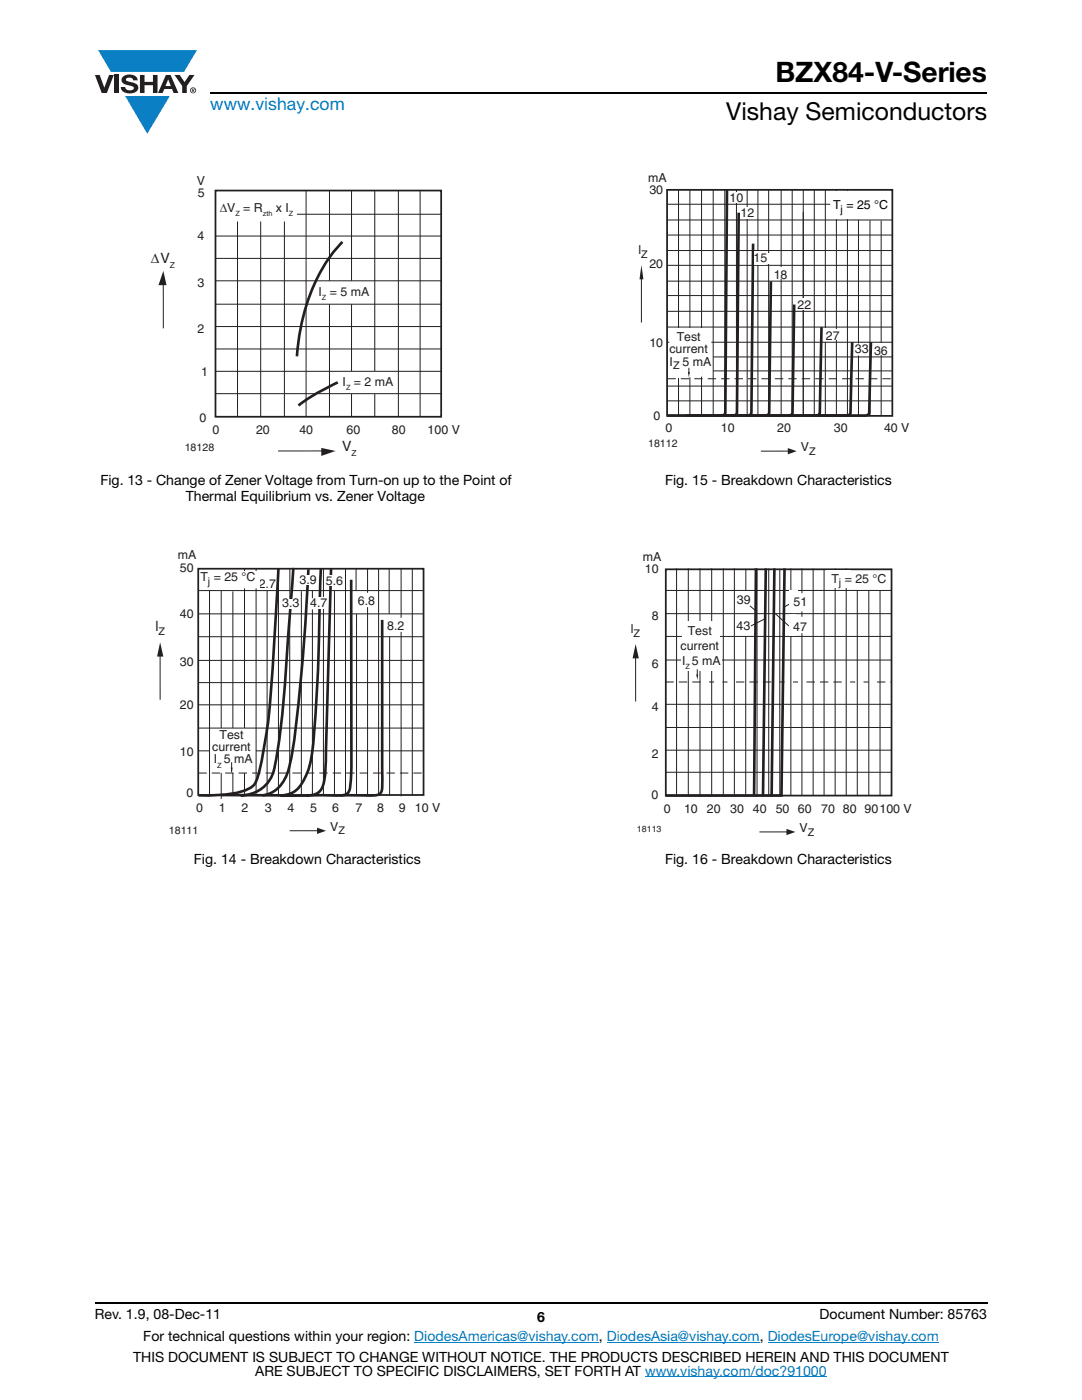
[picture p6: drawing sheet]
<svg xmlns="http://www.w3.org/2000/svg" width="216mm" height="279mm" viewBox="0 0 216 279" stroke-linecap="round" stroke-linejoin="round" font-family="sans-serif">
<g fill="#0a7fc3">
<path d="M19.6 10h19.7l-2.6 4.3h-1.1h-13.5z"/>
<path d="M25 19.2h8.9l-4.5 7.5z"/>
</g>
<g fill="#231f20">
<path d="M18.9 15h1l.9 2.5 1-2.5h.9l-1.4 3.6h-1z"/>
<path d="M22.9 15h.9v3.6h-.9z"/>
<path d="M24.6 15.3a2.1 2.1 0 0 1 2.8 .3l.1 .4h-.9a.79 .79 0 0 0-.7-.5 .79 .79 0 0 0-.8 .4l.3 .3 1 .2a1.08 1.08 0 0 1 1.2 1 1.08 1.08 0 0 1-1.1 1.2 1.73 1.73 0 0 1-2.4-1.2h.9a.96 .96 0 0 0 .8 .6 .96 .96 0 0 0 .9-.4 1.31 1.31 0 0 0-1.2-.6 1.03 1.03 0 0 1-1.1-.6 1.03 1.03 0 0 1 .2-1.1z"/>
<path d="M27.9 15h.9v1.3h1.7v-1.3h.9v3.6h-.9v-1.6h-1.7v1.6h-.9z"/>
<path d="M34.8 15h1.1l.9 1.4 1-1.4h1l-1.5 2.2v1.4h-.9v-1.4z"/>
<path d="M33.6 15.9l.5 1.3h-1.1zM33.1 15l-1.6 3.6h1l.3-.8h1.5l.3 .8h1l-1.6-3.6z"/>
<path d="M38.1 18a.46 .46 0 0 1 .9 0 .46 .46 0 0 1-.9 0zM37.9 18a.6 .6 0 0 0 1.2 0 .6 .6 0 0 0-1.2 0z"/>
<path d="M38.4 17.8h.2v.2h-.2zM38.3 17.7v.7h.1v-.3l.4 .3-.2-.3 .2-.2-.1-.2z"/>
</g>
<path d="M42 18.6h155M18.9 260h178.1" fill="none" stroke="#000" stroke-width=".36"/>
<path d="M82.7 267.9h36.8M121.1 267.9h30.5M128.7 274.8h36.3M153.2 267.9h34.1" fill="none" stroke="#007ec4" stroke-width=".2"/>
<path d="M30.1 34.7h61.7v56.9h-61.7z" fill="#fff"/>
<path d="M43 38h45v45.2h-45z" fill="none" stroke="#231f20" stroke-width=".35"/>
<g fill="none" stroke="#231f20" stroke-width=".2">
<path d="M61.1 38v45.2M65.7 38v45.2M70.1 38v45.2M74.8 38v45.2M79.5 38v45.2M83.8 38v45.2M43 51.6h45M43 47.1h45M47.4 44.2v39M52 44.2v39M56.7 44.2v39M59.3 42.8h28.7"/>
<path d="M43 69.6h45M43 65.2h45"/>
</g>
<path d="M67.6 74.1h11.5v4.4h-11.5z" fill="#fff"/>
<path d="M43 78.6h45M43 74.1h45" fill="none" stroke="#231f20" stroke-width=".2"/>
<path d="M67.4 76.3l-.1 .1a43.1 43.1 0 0 0-7.7 4.5" fill="none" stroke="#231f20" stroke-width=".53"/>
<path d="M63.1 56h11.2v4.7h-13.1z" fill="#fff"/>
<path d="M32.6 55.4v10.1M43 56h45M43 60.7h45" fill="none" stroke="#231f20" stroke-width=".2"/>
<path d="M68.3 48.3a29.1 29.1 0 0 0-7.1 12.6 45.1 45.1 0 0 0-2 10.2" fill="none" stroke="#231f20" stroke-width=".53"/>
<path d="M32.6 54.1l.6 2.8h-1.6z" fill="#231f20"/>
<path d="M65.6 90h-10.1" fill="none" stroke="#231f20" stroke-width=".2"/>
<path d="M64.1 89.4l2.9 .6-2.9 1z" fill="#231f20"/>
<path d="M31 109.4h56.9v57.7h-56.9z" fill="#fff"/>
<path d="M61.5 113.6a380.8 380.8 0 0 1-3.3 37.2 14.6 14.6 0 0 1-1.9 5.5 5.5 5.5 0 0 1-3.9 2.4M64 113.5l-.1 2.8a373.5 373.5 0 0 1-1.7 34.2 13.1 13.1 0 0 1-2.8 6.9 4.6 4.6 0 0 1-3 1.3M70.1 115.7v39a8.1 8.1 0 0 1-.5 3.4 2.48 2.48 0 0 1-2.4 .7l-6.2-.1M76.3 123.7v32a4.3 4.3 0 0 1-.4 2.6 2.9 2.9 0 0 1-2.2 .5l-5.9-.1" fill="none" stroke="#231f20" stroke-width=".53"/>
<g fill="none" stroke="#231f20" stroke-width=".2">
<path d="M39.6 117.9h44.9M44.1 117.9v41.5M46.5 118v40.8M48.8 113.4v45.4M53.3 117.9v40.9M55.6 113.5v45.4M57.8 113.4v6.2M60.1 118v40.8M62.3 117.8v41M64.5 113.5v45.3M66.7 117.9v40.9M68.9 113.5v45.3"/>
<path d="M71 113.4v4.5M73.3 113.5v45.3M75.5 113.5v45.3M77.7 113.4v9.1M80 113.5v45.4M82.3 113.5v45.3M39.6 122.5h44.9M39.6 131.8h44.9M39.6 127.1h44.9M39.7 136.2h44.8M57.8 122.5v36.3M71.1 122.5v36.3"/>
<path d="M77.7 127.1v31.7M39.6 140.7h44.9M39.7 149.8h44.8"/>
</g>
<g fill="#fff">
<path d="M62.8 119.2h2v2.3h-2z"/>
<path d="M41.8 145.3h9.3v9h-9.3z"/>
</g>
<path d="M46.2 152.1v2" fill="none" stroke="#231f20" stroke-width=".2"/>
<path d="M46 153.2h.4l-.2 1.1z" fill="#231f20"/>
<path d="M41.8 117.9v41M51.1 113.4v45.4M39.7 145.3h44.8" fill="none" stroke="#231f20" stroke-width=".2"/>
<path d="M39.6 154.3h45" fill="none" stroke="#231f20" stroke-width=".2" stroke-dasharray="1.7 1 1.7 1 1.7 1" stroke-linecap="butt"/>
<path d="M58.8 114.9h3.3v1.9h-3.3z" fill="#fff"/>
<path d="M55.6 113.5a764.8 764.8 0 0 1-2.1 30.7l-.3 1.8a50 50 0 0 1-2.2 10.2 4.6 4.6 0 0 1-3.4 1.9 31.6 31.6 0 0 1-8 .6M58.5 113.3l-.6 8a432.6 432.6 0 0 1-2.4 27.8l-.2 1.1a17 17 0 0 1-1.3 5.2 7 7 0 0 1-6 3.4M66.1 113.6l-1.1 36.3a23.6 23.6 0 0 1-.7 7.2 2.88 2.88 0 0 1-3.1 1.7h-5.3M44.2 158.7h12.2" fill="none" stroke="#231f20" stroke-width=".53"/>
<g fill="#fff">
<path d="M64.9 114.7h2.3v2.2h-2.3z"/>
<path d="M56.3 119.6h3.4v1.9h-3.4z"/>
</g>
<path d="M39.6 113.5h44.9v45.2h-44.9z" fill="none" stroke="#231f20" stroke-width=".35"/>
<path d="M64.2 165.8h-6.4" fill="none" stroke="#231f20" stroke-width=".2"/>
<path d="M63.3 165.2l1.8 .6-1.8 .6z" fill="#231f20"/>
<path d="M31.9 129.5l.1 10.2" fill="none" stroke="#231f20" stroke-width=".2"/>
<path d="M32 128.2l.6 2.8h-1.3z" fill="#231f20"/>
<path d="M47.7 114.1h4v3.2h-4z" fill="#fff"/>
<path d="M47.7 114.1h4v3.2h-4z" fill="none" stroke="#fff" stroke-width=".2"/>
<path d="M72.4 118.6h1.6v2.3h-1.6z" fill="#fff"/>
<path d="M72.4 118.6h1.6v2.3h-1.6z" fill="none" stroke="#fff" stroke-width=".53"/>
<path d="M79.7 123.6h.6v2.2h-.6z" fill="#fff"/>
<path d="M79.7 123.6h.6v2.2h-.6z" fill="none" stroke="#fff" stroke-width=".53"/>
<path d="M62 119.6h.8v1.8h-.8z" fill="#fff"/>
<path d="M62 119.6h.8v1.8h-.8z" fill="none" stroke="#fff" stroke-width=".35"/>
<path d="M127.4 34.1h54.1v57.2h-54.1z" fill="#fff"/>
<g fill="none" stroke="#231f20" stroke-width=".2">
<path d="M140 37.9v44.8M142.3 37.9v45M144.6 37.9v45M147 37.9v45M149.1 37.9v45.1M151.2 37.9v45.1M153.4 37.9v45.1M155.9 37.9v45M158.1 37.9v45M162.5 37.9v45M164.7 37.9v45M166.9 37.9v45"/>
<path d="M133.1 59h45M133.1 43.9h44.9M133.1 56.1h44.9M133.1 46.9h44.9M133.1 53h44.9M133.1 50h44.9M133.2 40.8h35.8M160.3 42.3v40.6M171.3 43.9v39M173.6 44v39M175.8 44v38.9M133.1 65.3h44.9"/>
<path d="M133.1 62.1h45M133.1 77.1h45M142.3 71.2h35.8M142.3 74h35.8M133.1 80h45"/>
</g>
<path d="M133.1 37.9h45v45.1h-45z" fill="none" stroke="#231f20" stroke-width=".35"/>
<path d="M145.1 37.8l-.4 44.1a.74 .74 0 0 1-.8 1M147.4 42.4l-.3 39.5a.75 .75 0 0 1-.8 1M150.3 48.6l-.4 33.3a.75 .75 0 0 1-.8 1M153.8 56.2l-.3 25.7a.75 .75 0 0 1-.8 1M158.5 60.8l-.4 21.5a.7 .7 0 0 1-.8 .6M163.9 65.3l-.3 16.6a.76 .76 0 0 1-.8 1M170 68.3l-.3 13.6a.75 .75 0 0 1-.8 1h-35.8" fill="none" stroke="#231f20" stroke-width=".53"/>
<g fill="#fff">
<path d="M164.2 65.4h2.3v2.7h-2.3z"/>
<path d="M150.4 50.2h2.3v2.7h-2.3z"/>
<path d="M170.5 68.5h1.9v2.5h-2.3h.4z"/>
</g>
<path d="M135.4 37.9v44.9M137.7 37.9v44.9M160.3 37.9v45M169.1 37.9v45M133.1 68.3h45" fill="none" stroke="#231f20" stroke-width=".2"/>
<path d="M133.2 75.6h44.8" fill="none" stroke="#231f20" stroke-width=".2" stroke-dasharray="1.7 1 1.7 1 1.7 1" stroke-linecap="butt"/>
<path d="M173.8 68.3l-.4 13.6a.75 .75 0 0 1-.8 1h-35.8" fill="none" stroke="#231f20" stroke-width=".53"/>
<path d="M135.1 68.6h5.1v6.6l-5.1 .3z" fill="#fff"/>
<path d="M137.5 73.4v1.2" fill="none" stroke="#231f20" stroke-width=".2"/>
<path d="M137.3 74.2h.3l-.1 1.2z" fill="#231f20"/>
<path d="M158.1 90h-6.3" fill="none" stroke="#231f20" stroke-width=".2"/>
<path d="M157.2 89.4l1.8 .6-1.8 .7z" fill="#231f20"/>
<path d="M128 54.2v10.2" fill="none" stroke="#231f20" stroke-width=".2"/>
<path d="M128 52.9l.4 2.8h-.8z" fill="#231f20"/>
<path d="M133.7 65.6h8.1v3.2h-8.1z" fill="#fff"/>
<path d="M133.7 65.6h8.1v3.2h-8.1z" fill="none" stroke="#fff" stroke-width=".2"/>
<path d="M165.8 38.2h3.7v5.4h-3.7z" fill="#fff"/>
<path d="M165.8 38.2h3.7v5.4h-3.7z" fill="none" stroke="#fff" stroke-width=".2"/>
<g fill="#fff">
<path d="M166.5 65.7h.7v2.1h-.7z"/>
<path d="M159.2 59.5h2.7v2.2h-2.7z"/>
<path d="M154.5 53.4h2.8v2.3h-2.8z"/>
<path d="M152.2 50.5h2.5v2.1h-2.5z"/>
<path d="M148.2 41.3h2.2v2.3h-2.2z"/>
<path d="M146.3 38.4h2.1v2h-2.1z"/>
<path d="M175 68.6h2.1v2.2h-2.1z"/>
<path d="M125.9 109.8h56.1v57.5h-56.1z"/>
</g>
<g fill="none" stroke="#231f20" stroke-width=".2">
<path d="M132.8 117.8h45M135 113.4v45.4M137.3 113.4v45.4M139.7 113.4v45.2M142 113.4v45.2M144.3 113.4v45.2M146.5 113.4v45.3M148.8 113.5v4.4M151.1 113.4v45.3M153.4 113.4v45.3M155.6 113.5v45.2M157.8 113.4v45.3"/>
<path d="M160 113.4v45.3M162.3 113.5v45.3M164.4 113.5v45.2M166.6 113.4v45.3M168.9 113.4v45.3M171.1 117.8v40.9M173.4 117.8v41M175.6 117.9v40.8M132.8 122.5h45M132.8 131.7h45M132.8 127h45M148.8 127v31.8"/>
<path d="M132.8 140.6h45M132.9 145.2h45M132.9 149.7h45M132.9 154.1h45"/>
</g>
<path d="M132.8 136.1h45.1" fill="none" stroke="#231f20" stroke-width=".2" stroke-dasharray="1.7 1 1.7 1 1.7 1.7 1 1.7 1 1.7" stroke-linecap="butt"/>
<path d="M135.9 127.9h8.2v6h-8.2z" fill="#fff"/>
<path d="M139.1 133.6v1.4" fill="none" stroke="#231f20" stroke-width=".2"/>
<path d="M138.9 134.6h.4l-.2 1.1z" fill="#231f20"/>
<path d="M150.8 113.4l-.3 45.4M152.8 113.4l-.6 45.4M154.5 113.4l-.5 45.4M156.5 113.4l-.6 45.4h-23.1" fill="none" stroke="#231f20" stroke-width=".53"/>
<path d="M149.6 120.9l1.2 1M152.7 123.5l-2.9 1.4M154.4 122.2l3 2.7M157.5 120.6l-1 .6" fill="none" stroke="#231f20" stroke-width=".2"/>
<g fill="#fff">
<path d="M157.5 117.9h1.7v4.4h-1.7z"/>
<path d="M157.4 122.6h1.4v4.3h-1.4z"/>
</g>
<path d="M132.9 113.6h45v45.2h-45z" fill="none" stroke="#231f20" stroke-width=".35"/>
<path d="M126.8 129.9v10.1" fill="none" stroke="#231f20" stroke-width=".2"/>
<path d="M126.8 128.5l.7 2.9h-1.3z" fill="#231f20"/>
<path d="M157.9 166h-6.4" fill="none" stroke="#231f20" stroke-width=".2"/>
<path d="M156.9 165.4l1.8 .6-1.8 .7z" fill="#231f20"/>
<g fill="#fff">
<path d="M136 123.8h7.6v7.8h-7.6z"/>
<path d="M164.9 113.9h4.9v3.5h-4.9z"/>
<path d="M159.3 118.6h1.7v3.3h-1.7z"/>
</g>
<path d="M159.3 118.6h1.7v3.3h-1.7z" fill="none" stroke="#fff" stroke-width=".35"/>
<path d="M159.2 123.3h1.5v2.9h-1.5z" fill="#fff"/>
<path d="M159.2 123.3h1.5v2.9h-1.5z" fill="none" stroke="#fff" stroke-width=".35"/>
<text font-size="5.6" x="154.7" y="16.4">BZX84-V-Series</text>
<text font-size="4.9" x="144.9" y="24">Vishay Semiconductors</text>
<text font-size="3.5" fill="#007ec4" x="42" y="21.9">www.vishay.com</text>
<g font-size="2.8" fill="#231f20">
<text x="30.1" y="52.5">ΔV</text>
<text x="68.3" y="90">V</text>
</g>
<g font-size="2.8">
<text x="20" y="96.8">Fig. 13 - Change of Zener Voltage from Turn-on up to the Point of</text>
<text x="37.1" y="100">Thermal Equilibrium vs. Zener Voltage</text>
<text x="132.7" y="96.8">Fig. 15 - Breakdown Characteristics</text>
<text x="38.7" y="172.3">Fig. 14 - Breakdown Characteristics</text>
<text x="132.7" y="172.3">Fig. 16 - Breakdown Characteristics</text>
<text x="18.9" y="263.3">Rev. 1.9, 08-Dec-11</text>
<text x="107.2" y="263.8">6</text>
<text x="163.6" y="263.3">Document Number: 85763</text>
<text x="28.6" y="267.7">For technical questions within your region: DiodesAmericas@vishay.com, DiodesAsia@vishay.com, DiodesEurope@vishay.com</text>
<text x="26.5" y="271.7">THIS DOCUMENT IS SUBJECT TO CHANGE WITHOUT NOTICE. THE PRODUCTS DESCRIBED HEREIN AND THIS DOCUMENT</text>
<text x="50.9" y="274.6">ARE SUBJECT TO SPECIFIC DISCLAIMERS, SET FORTH AT www.vishay.com/doc?91000</text>
</g>
<text font-size="2.8" fill="#221e1f" x="31" y="126">l</text>
<g font-size="2.5" fill="#231f20">
<text x="39.3" y="36.9">V</text>
<text x="39.5" y="39.4">5</text>
<text x="39.4" y="47.9">4</text>
<text x="43.9" y="42.2">ΔV = R</text>
<text x="55.1" y="42.3">x I</text>
<text x="39.4" y="57.2">3</text>
<text x="63.5" y="59.1">I</text>
<text x="65.8" y="59.1">= 5 mA</text>
<text x="39.4" y="66.5">2</text>
<text x="40.1" y="75">1</text>
<text x="68.4" y="77.1">I</text>
<text x="70.6" y="77.1">= 2 mA</text>
<text x="39.8" y="84.1">0</text>
<text x="42.4" y="86.6">0</text>
<text x="51.1" y="86.6">20</text>
<text x="59.7" y="86.6">40</text>
<text x="69.1" y="86.6">60</text>
<text x="78.2" y="86.6">80</text>
<text x="85.3" y="86.6">100 V</text>
</g>
<g font-size="2.5" fill="#221e1f">
<text x="129.3" y="36.3">mA</text>
<text x="129.6" y="38.8">30</text>
<text x="145.6" y="40.3">10</text>
<text x="147.8" y="43.3">12</text>
<text x="127.4" y="50.7">l</text>
<text x="129.6" y="53.5">20</text>
<text x="150.4" y="52.3">15</text>
<text x="154.4" y="55.7">18</text>
<text x="159.1" y="61.6">22</text>
<text x="129.6" y="69.3">10</text>
<text x="133.6" y="70.5">current</text>
<text x="135" y="68">Test</text>
<text x="164.8" y="67.8">27</text>
<text x="170.6" y="70.5">33</text>
<text x="174.4" y="70.8">36</text>
<text x="133.6" y="73">I</text>
<text x="136.2" y="73">5 mA</text>
<text x="130.4" y="83.8">0</text>
<text x="132.8" y="86.3">0</text>
<text x="143.8" y="86.3">10</text>
<text x="155.1" y="86.3">20</text>
<text x="166.4" y="86.3">30</text>
<text x="176.4" y="86.3">40 V</text>
<text x="159.8" y="90.1">V</text>
<text x="35.5" y="111.6">mA</text>
<text x="128.3" y="111.9">mA</text>
<text x="35.9" y="114.1">50</text>
<text x="40" y="116">T = 25 °C</text>
<text x="51.6" y="117.4">2.7</text>
<text x="59.8" y="116.6">3.9</text>
<text x="65" y="116.7">5.6</text>
<text x="128.7" y="114.4">10</text>
<text x="165.9" y="116.3">T = 25 °C</text>
<text x="35.9" y="123.3">40</text>
<text x="56.3" y="121.2">3.3</text>
<text x="61.9" y="121.2">4.7</text>
<text x="71.4" y="120.8">6.8</text>
<text x="77.3" y="125.8">8.2</text>
<text x="130.1" y="123.7">8</text>
<text x="147" y="125.7">43</text>
<text x="147" y="120.6">39</text>
<text x="158.3" y="125.9">47</text>
<text x="158.4" y="120.9">51</text>
<text x="125.9" y="126.3">l</text>
<text x="135.8" y="129.7">current</text>
<text x="137.2" y="126.7">Test</text>
<text x="35.9" y="132.9">30</text>
<text x="130.1" y="133.3">6</text>
<text x="136.1" y="132.7">I</text>
<text x="138.1" y="132.7">5 mA</text>
<text x="35.9" y="141.5">20</text>
<text x="130.1" y="141.9">4</text>
<text x="42.4" y="149.9">current</text>
<text x="43.8" y="147.4">Test</text>
<text x="35.9" y="151">10</text>
<text x="42.7" y="152.4">I</text>
<text x="44.6" y="152.4">5 mA</text>
<text x="130.1" y="151.3">2</text>
<text x="37.2" y="159.1">0</text>
<text x="130" y="159.5">0</text>
<text x="39.1" y="162">0</text>
<text x="43.6" y="162">1</text>
<text x="48.2" y="162">2</text>
<text x="52.9" y="162">3</text>
<text x="57.3" y="162">4</text>
<text x="61.9" y="162">5</text>
<text x="65.9" y="165.8">V</text>
<text x="66.3" y="162">6</text>
<text x="71" y="162">7</text>
<text x="75.3" y="162">8</text>
<text x="79.6" y="162">9</text>
<text x="82.8" y="162">10 V</text>
<text x="132.4" y="162.2">0</text>
<text x="136.5" y="162.2">10</text>
<text x="141.1" y="162.3">20</text>
<text x="145.7" y="162.3">30</text>
<text x="150.2" y="162.3">40</text>
<text x="154.8" y="162.3">50 60</text>
<text x="159.5" y="166.1">V</text>
<text x="163.9" y="162.3">70 80 90100 V</text>
</g>
<text font-size="2.5" fill="#010202" x="166.2" y="41.7">T = 25 °C</text>
<text font-size="2.1" fill="#010202" x="167.7" y="42.4">j</text>
<g font-size="2.1" fill="#221e1f">
<text x="127.9" y="51.4">Z</text>
<text x="134.3" y="73.7">Z</text>
<text x="129.3" y="89.3">18112</text>
<text x="161.4" y="90.8">Z</text>
<text x="41.5" y="116.7">j</text>
<text x="167.4" y="117">j</text>
<text x="31.6" y="126.7">Z</text>
<text x="126.4" y="127.1">Z</text>
<text x="33.7" y="166.4">18111</text>
<text x="67.5" y="166.5">Z</text>
<text x="161.2" y="166.8">Z</text>
</g>
<text font-size="2.1" fill="#231f20" x="36.9" y="90.1">18128</text>
<text font-size="1.8" fill="#221e1f" x="127.1" y="166.1">18113</text>
<g font-size="1.6" fill="#231f20">
<text x="33.9" y="53.4">Z</text>
<text x="70.1" y="91">Z</text>
</g>
<g font-size="1.4" fill="#231f20">
<text x="47" y="43.1">Z</text>
<text x="52.4" y="43.1">zth</text>
<text x="57.7" y="43.1">Z</text>
<text x="64.2" y="59.9">Z</text>
<text x="69.1" y="77.9">Z</text>
</g>
<g font-size="1.4" fill="#221e1f">
<text x="136.8" y="133.5">Z</text>
<text x="43.4" y="153.2">Z</text>
</g>
</svg>
